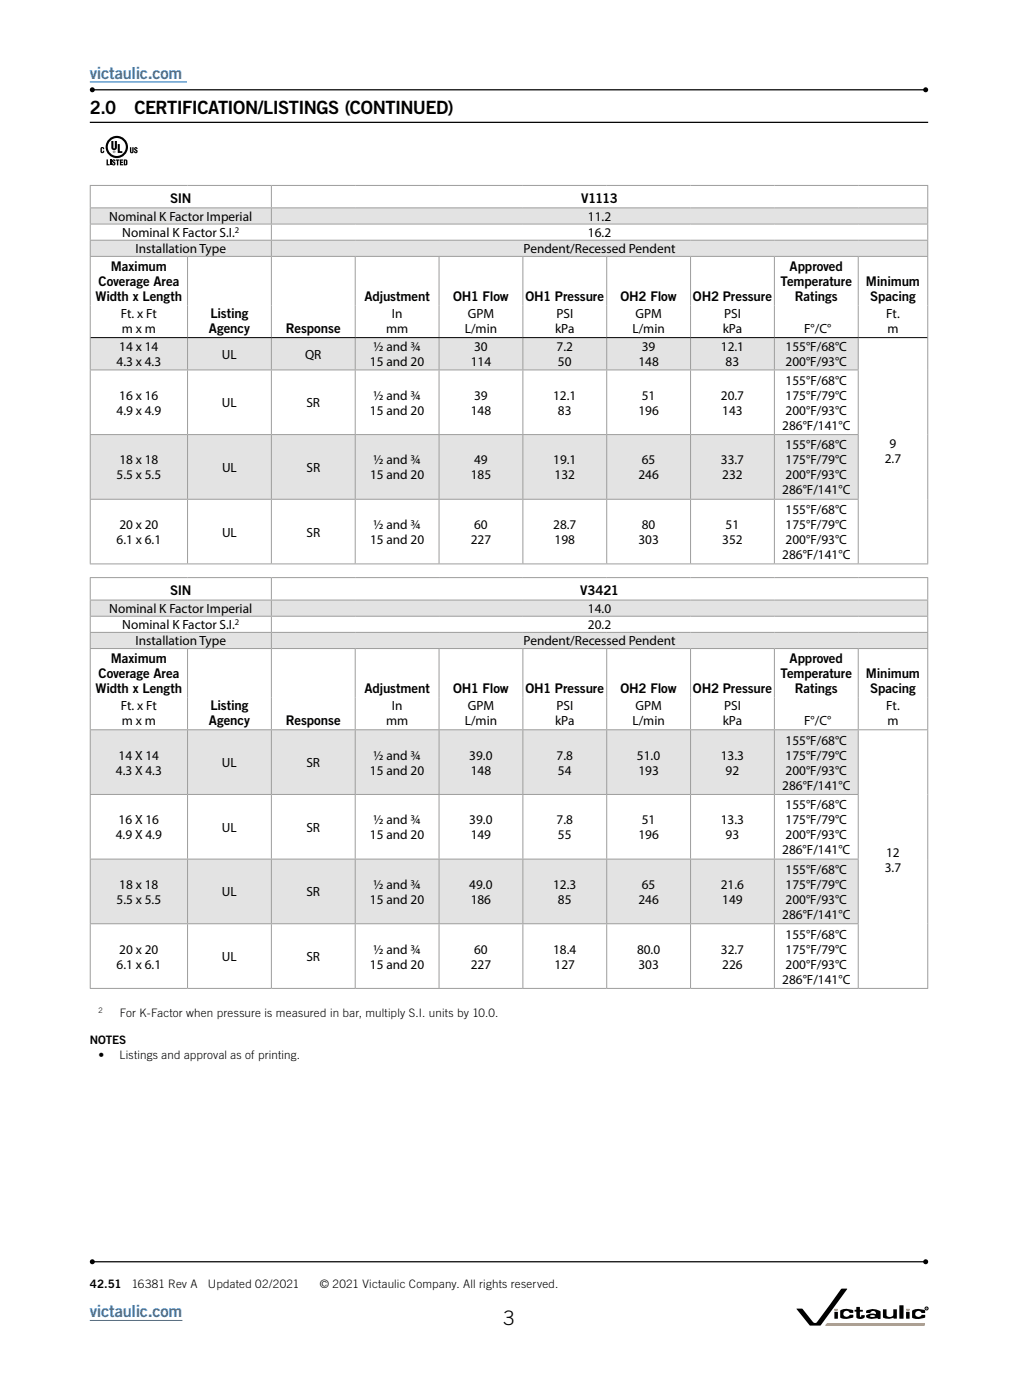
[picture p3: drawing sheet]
<svg xmlns="http://www.w3.org/2000/svg" width="216mm" height="297mm" viewBox="0 0 216 297" stroke-linecap="round" stroke-linejoin="round" font-family="sans-serif">
<path d="M19 280.1h19.7" fill="none" stroke="#1d71b8" stroke-width=".21"/>
<path d="M19 26h177.8" fill="none" stroke="#000" stroke-width=".26"/>
<g fill="#000">
<path d="M21.5 31.2a.41 .41 0 0 1 .4 0 .41 .41 0 0 1 .2 .5h-.3v-.2l-.2-.1v.8h.2v-.2h.3v.3a.45 .45 0 0 1-.8 0v-.7zM22.6 33.8h.3v1h.3v.3h-.6zM23.3 33.8h.3v1.3h-.3zM23.6 29.9h.5v1.4l.1 .2 .2-.2v-1.4h.4v1.4a.59 .59 0 0 1-.6 .5 .59 .59 0 0 1-.6-.5zM23.8 34a.38 .38 0 0 1 .4-.2 .38 .38 0 0 1 .3 .4l-.5-.1a.63 .63 0 0 1 .3 1l-.5-.2-.1-.2h.3l.1 .2 .1-.1-.4-.5zM24.6 33.8h.7v.3h-.2v1h-.3v-1h-.2zM25 30.6h.4v1.5h.5v.3h-.9zM25.4 33.8h.7v.3h-.4v.2h.4v.3h-.4v.2h.4v.3h-.7zM27.6 31.2h.2l.2 1.1v-1.1h.3v1.1a.41 .41 0 0 1-.4 .2 .41 .41 0 0 1-.3-.4zM28.5 31.4a.38 .38 0 0 1 .4-.2 .38 .38 0 0 1 .3 .4l-.5-.1a.63 .63 0 0 1 .3 1l-.5-.1-.1-.3h.3l.1 .2 .1-.1-.4-.5z"/>
<path d="M24.2 32.1l.1 .1zM24.1 32l.2 .1v.3l-.1-.2-.1 .2zM24 32.2a.24 .24 0 0 0 .4 0 .24 .24 0 0 0-.4 0zM23.9 32.2a.3 .3 0 0 1 .6 0 .3 .3 0 0 1-.6 0z"/>
<path d="M26.5 34.1v.8l.2-.3v-.5zM26.2 33.8h.4a.35 .35 0 0 1 .4 .4l-.1 .8-.7 .1z"/>
</g>
<circle cx="24.8" cy="31.2" r="2.14" fill="none" stroke="#000" stroke-width=".46"/>
<path d="M19.1 44.1h38.5v3.4h-38.5zM57.6 44.1h139.2v3.4h-139.2zM19.1 51h38.5v3.4h-38.5zM57.6 51h139.2v3.4h-139.2zM19.1 71.6h20.7v6.9h-20.7zM39.8 71.6h17.8v6.9h-17.8zM57.6 71.6h17.7v6.9h-17.7zM75.3 71.6h17.8v6.9h-17.8zM93.1 71.6h17.8v6.9h-17.8zM110.9 71.6h17.8v6.9h-17.8zM128.7 71.6h17.8v6.9h-17.8zM146.5 71.6h17.7v6.9h-17.7zM164.2 71.6h17.8v6.9h-17.8zM19.1 92.2h20.7v13.7h-20.7zM39.8 92.2h17.8v13.7h-17.8zM57.6 92.2h17.7v13.7h-17.7zM75.3 92.2h17.8v13.7h-17.8zM93.1 92.2h17.8v13.7h-17.8zM110.9 92.2h17.8v13.7h-17.8zM128.7 92.2h17.8v13.7h-17.8zM146.5 92.2h17.7v13.7h-17.7zM164.2 92.2h17.8v13.7h-17.8z" fill="#e3e3e3"/>
<g fill="none" stroke="#9d9d9c" stroke-width=".21">
<path d="M19 39.3h177.9M19.1 39.4v4.6M57.6 39.4v4.6M196.8 39.4v4.6M19 47.5h177.9M19 44.1h177.9M19 51h177.9M19 54.4h177.9M19.1 44.2v3.2M19.1 47.6v3.3M19.1 51v3.3M19.1 54.5v23.9"/>
<path d="M39.8 54.5v17M57.6 44.2v3.2M57.6 47.6v3.3M57.6 51v3.3M57.6 54.5v17M75.3 54.5v17M93.1 54.5v17M110.9 54.5v17M128.7 54.5v17M146.5 54.5v17M164.2 54.5v17M182 54.5v17"/>
<path d="M196.8 44.2v3.2M196.8 47.6v3.3M196.8 51v3.3M196.8 54.5v65M19 78.5h163.1M19.1 78.6v13.5M39.8 71.7v6.7M39.8 78.6v13.5M57.6 71.7v6.7M57.6 78.6v13.5M75.3 71.7v6.7M75.3 78.6v13.5"/>
<path d="M93.1 71.7v6.7M93.1 78.6v13.5M110.9 71.7v6.7M110.9 78.6v13.5M128.7 71.7v6.7M128.7 78.6v13.5M146.5 71.7v6.7M146.5 78.6v13.5M164.2 71.7v6.7M164.2 78.6v13.5M182 71.7v6.7M182 78.6v13.5"/>
<path d="M19 92.2h163.1M19.1 92.3v13.5M39.8 92.3v13.5M57.6 92.3v13.5M75.3 92.3v13.5M93.1 92.3v13.5M110.9 92.3v13.5M128.7 92.3v13.5M146.5 92.3v13.5M164.2 92.3v13.5M182 92.3v13.5M19 119.6h177.9"/>
<path d="M19 105.9h163.1M19.1 106v13.5M39.8 106v13.5M57.6 106v13.5M75.3 106v13.5M93.1 106v13.5M110.9 106v13.5M128.7 106v13.5M146.5 106v13.5M164.2 106v13.5M182 106v13.5"/>
</g>
<path d="M19.2 71.6h177.5" fill="none" stroke="#000" stroke-width=".21"/>
<path d="M19.1 127.3h38.5v3.4h-38.5zM57.6 127.3h139.2v3.4h-139.2zM19.1 134.2h38.5v3.4h-38.5zM57.6 134.2h139.2v3.4h-139.2zM19.1 154.8h20.7v13.7h-20.7zM39.8 154.8h17.8v13.7h-17.8zM57.6 154.8h17.7v13.7h-17.7zM75.3 154.8h17.8v13.7h-17.8zM93.1 154.8h17.8v13.7h-17.8zM110.9 154.8h17.8v13.7h-17.8zM128.7 154.8h17.8v13.7h-17.8zM146.5 154.8h17.7v13.7h-17.7zM164.2 154.8h17.8v13.7h-17.8zM19.1 182.3h20.7v13.7h-20.7zM39.8 182.3h17.8v13.7h-17.8zM57.6 182.3h17.7v13.7h-17.7zM75.3 182.3h17.8v13.7h-17.8zM93.1 182.3h17.8v13.7h-17.8zM110.9 182.3h17.8v13.7h-17.8zM128.7 182.3h17.8v13.7h-17.8zM146.5 182.3h17.7v13.7h-17.7zM164.2 182.3h17.8v13.7h-17.8z" fill="#e3e3e3"/>
<g fill="none" stroke="#9d9d9c" stroke-width=".21">
<path d="M19 130.7h177.8M19 122.5h177.8M19 127.3h177.8M19 134.2h177.8M19 137.6h177.8M19.1 122.6v4.6M19.1 127.4v3.2M19.1 130.8v3.3M19.1 134.2v3.3M19.1 137.7v17M39.8 137.7v17M57.6 122.6v4.6"/>
<path d="M57.6 127.4v3.2M57.6 130.8v3.3M57.6 134.2v3.3M57.6 137.7v17M75.3 137.7v17M93.1 137.7v17M110.9 137.7v17M128.7 137.7v17M146.5 137.7v17M164.2 137.7v17M182 137.7v17M196.8 122.6v4.6"/>
<path d="M196.8 127.4v3.2M196.8 130.8v3.3M196.8 134.2v3.3M196.8 137.7v17M19 154.8h177.8M19.1 154.9v13.5M39.8 154.9v13.5M57.6 154.9v13.5M75.3 154.9v13.5M93.1 154.9v13.5M110.9 154.9v13.5M128.7 154.9v13.5"/>
<path d="M146.5 154.9v13.5M164.2 154.9v13.5M182 154.9v13.5M196.8 154.9v54.7M19 168.5h163.1M19.1 168.6v13.6M39.8 168.6v13.6M57.6 168.6v13.6M75.3 168.6v13.6M93.1 168.6v13.6M110.9 168.6v13.6M128.7 168.6v13.6"/>
<path d="M146.5 168.6v13.6M164.2 168.6v13.6M182 168.6v13.6M19 182.3h163.1M19 196h163.1M19.1 182.3v13.6M19.1 196.1v13.5M39.8 182.3v13.6M39.8 196.1v13.5M57.6 182.3v13.6M57.6 196.1v13.5M75.3 182.3v13.6"/>
<path d="M75.3 196.1v13.5M93.1 182.3v13.6M93.1 196.1v13.5M110.9 182.3v13.6M110.9 196.1v13.5M128.7 182.3v13.6M128.7 196.1v13.5M146.5 182.3v13.6M146.5 196.1v13.5M164.2 182.3v13.6M164.2 196.1v13.5M182 182.3v13.6"/>
<path d="M182 196.1v13.5M19 209.7h177.8"/>
</g>
<path d="M19.6 19.1h176.7M19.6 267.7h176.7" fill="none" stroke="#000" stroke-width=".26"/>
<g fill="#000">
<path d="M177 278.3l.7 .1-.1 1.4-.6-.1zM178.2 278a3.1 3.1 0 0 1 2.8 0l-.1 .5h-.7l-.3-.3a.67 .67 0 0 0-.8 .1 .67 .67 0 0 0-.1 .8 .82 .82 0 0 0 1.3-.2h.6l.1 .5a3.1 3.1 0 0 1-2.8 .1zM193.5 278a3.1 3.1 0 0 1 2.7 0v.5h-.7l-.3-.3a.67 .67 0 0 0-.9 .1 .67 .67 0 0 0-.1 .8 .82 .82 0 0 0 1.3-.2h.7v.5a3.1 3.1 0 0 1-2.8 .1z"/>
<circle cx="19.6" cy="19.1" r=".53"/>
<circle cx="196.3" cy="19.1" r=".53"/>
<circle cx="19.6" cy="267.7" r=".53"/>
<circle cx="196.3" cy="267.7" r=".53"/>
</g>
<path d="M19 17.4h20.7" fill="none" stroke="#1d71b8" stroke-width=".21"/>
<path d="M177 277.7h.6l.1 .3h-.7z" fill="#ef7d00"/>
<path d="M192.2 278.3l.7 .1-.1 1.4-.6-.1z" fill="#000"/>
<path d="M192.2 277.7h.7v.3h-.7z" fill="#ef7d00"/>
<g fill="#000">
<path d="M181.6 277.3h.7l.1 .5 .6 .1v.4h-.6v1l.2 .1 .1-.4h.7a.69 .69 0 0 1-1 .8l-.8-.3v-1.2l-.4-.1 .1-.3 .3-.1zM187.3 277.8h.7v1a.74 .74 0 0 0 .6 .7 .74 .74 0 0 0 .8-.5v-1.2h.8v1.9h-.6l-.3-.1a2.19 2.19 0 0 1-2-.1zM190.8 276.9h.8v2.9l-.9-.1z"/>
<path d="M184.6 279.1l-.1 .1 .3 .2h.5l.3-.2-.3-.2zM183.7 278.1l.1-.1a2.96 2.96 0 0 1 2.9 .2v1.6h-.5l-.1-.2h-.2a2.69 2.69 0 0 1-2.2-.2l.1-.4a2.68 2.68 0 0 1 2-.3l-.1-.2a.62 .62 0 0 0-.9-.3l-.2 .3h-.9z"/>
<path d="M196.4 277.5l.2 .1zM196.4 277.4h.2l.1 .4-.2-.2-.1 .2z"/>
</g>
<circle cx="196.5" cy="277.6" r=".32" fill="none" stroke="#000" stroke-width=".21"/>
<path d="M175.4 280.7h20.7v.5h-21.1z" fill="#ef7d00"/>
<path d="M169 277.6l1.2 .1 2.2 2.8 .6 .2 .5-.6 4.8-6.6 .2-.1h1.1l-5.6 7.8h-2.3z" fill="#000"/>
<text font-size="4.2" x="106.8" y="281.1">3</text>
<g font-size="3.9">
<text x="19" y="24.2">2.0</text>
<text x="28.5" y="24.2">CERTIFICATION/LISTINGS (CONTINUED)</text>
</g>
<g font-size="3.5" fill="#1d71b8">
<text x="19" y="16.7">victaulic.com</text>
<text x="19" y="279.4">victaulic.com</text>
</g>
<g font-size="2.8">
<text x="23.2" y="46.9">Nominal K Factor Imperial</text>
<text x="36.1" y="43.1">SIN</text>
<text x="123.3" y="43.1">V1113</text>
<text x="124.7" y="46.9">11.2</text>
<text x="25.9" y="50.3">Nominal K Factor S.I.</text>
<text x="28.8" y="53.7">Installation Type</text>
<text x="111" y="53.7">Pendent/Recessed Pendent</text>
<text x="124.7" y="50.3">16.2</text>
<text x="23.5" y="57.4">Maximum</text>
<text x="167.5" y="57.4">Approved</text>
<text x="20.3" y="63.8">Width x Length</text>
<text x="20.9" y="60.6">Coverage Area</text>
<text x="77.3" y="63.8">Adjustment</text>
<text x="96.1" y="63.8">OH1 Flow</text>
<text x="111.5" y="63.8">OH1 Pressure</text>
<text x="131.6" y="63.8">OH2 Flow</text>
<text x="147" y="63.8">OH2 Pressure</text>
<text x="165.5" y="60.6">Temperature</text>
<text x="168.6" y="63.8">Ratings</text>
<text x="183.6" y="60.6">Minimum</text>
<text x="184.5" y="63.8">Spacing</text>
<text x="25.6" y="67.4">Ft. x Ft</text>
<text x="25.8" y="70.6">m x m</text>
<text x="44.3" y="70.6">Agency</text>
<text x="44.6" y="67.4">Listing</text>
<text x="60.6" y="70.6">Response</text>
<text x="81.9" y="70.6">mm</text>
<text x="83.1" y="67.4">In</text>
<text x="98.6" y="70.6">L/min</text>
<text x="99.2" y="67.4">GPM</text>
<text x="117.7" y="70.6">kPa</text>
<text x="118" y="67.4">PSI</text>
<text x="134.1" y="70.6">L/min</text>
<text x="134.8" y="67.4">GPM</text>
<text x="153.3" y="70.6">kPa</text>
<text x="153.6" y="67.4">PSI</text>
<text x="170.5" y="70.6">F°/C°</text>
<text x="187.9" y="67.4">Ft.</text>
<text x="188.2" y="70.6">m</text>
<text x="24.7" y="77.7">4.3 x 4.3</text>
<text x="25.3" y="74.5">14 x 14</text>
<text x="47.1" y="76.1">UL</text>
<text x="64.7" y="76.1">QR</text>
<text x="78.5" y="77.7">15 and 20</text>
<text x="79.2" y="74.5">1</text>
<text x="79.2" y="74.5">/</text>
<text x="79.2" y="74.5">2 and 3</text>
<text x="87.1" y="74.5">/</text>
<text x="87.1" y="74.5">4</text>
<text x="99.8" y="77.7">114</text>
<text x="100.6" y="74.5">30</text>
<text x="118" y="74.5">7.2</text>
<text x="118.3" y="77.7">50</text>
<text x="135.4" y="77.7">148</text>
<text x="136.1" y="74.5">39</text>
<text x="152.9" y="74.5">12.1</text>
<text x="153.9" y="77.7">83</text>
<text x="166.6" y="74.5">155°F/68°C</text>
<text x="166.6" y="77.7">200°F/93°C</text>
<text x="166.6" y="81.6">155°F/68°C</text>
<text x="24.7" y="88">4.9 x 4.9</text>
<text x="25.3" y="84.8">16 x 16</text>
<text x="47.1" y="86.4">UL</text>
<text x="65" y="86.4">SR</text>
<text x="78.5" y="88">15 and 20</text>
<text x="79.2" y="84.8">1</text>
<text x="79.2" y="84.8">/</text>
<text x="79.2" y="84.8">2 and 3</text>
<text x="87.1" y="84.8">/</text>
<text x="87.1" y="84.8">4</text>
<text x="99.8" y="88">148</text>
<text x="100.6" y="84.8">39</text>
<text x="117.3" y="84.8">12.1</text>
<text x="118.3" y="88">83</text>
<text x="135.4" y="88">196</text>
<text x="136.1" y="84.8">51</text>
<text x="152.9" y="84.8">20.7</text>
<text x="153.2" y="88">143</text>
<text x="166.6" y="84.8">175°F/79°C</text>
<text x="166.6" y="88">200°F/93°C</text>
<text x="165.9" y="91.2">286°F/141°C</text>
<text x="166.6" y="95.4">155°F/68°C</text>
<text x="188.7" y="95.1">9</text>
<text x="24.7" y="101.7">5.5 x 5.5</text>
<text x="25.3" y="98.5">18 x 18</text>
<text x="47.1" y="100.1">UL</text>
<text x="65" y="100.1">SR</text>
<text x="78.5" y="101.7">15 and 20</text>
<text x="79.2" y="98.5">1</text>
<text x="79.2" y="98.5">/</text>
<text x="79.2" y="98.5">2 and 3</text>
<text x="87.1" y="98.5">/</text>
<text x="87.1" y="98.5">4</text>
<text x="99.8" y="101.7">185</text>
<text x="100.6" y="98.5">49</text>
<text x="117.3" y="98.5">19.1</text>
<text x="117.6" y="101.7">132</text>
<text x="135.4" y="101.7">246</text>
<text x="136.1" y="98.5">65</text>
<text x="152.9" y="98.5">33.7</text>
<text x="153.2" y="101.7">232</text>
<text x="166.6" y="98.5">175°F/79°C</text>
<text x="166.6" y="101.7">200°F/93°C</text>
<text x="187.6" y="98.3">2.7</text>
<text x="165.9" y="104.9">286°F/141°C</text>
<text x="25.3" y="112.2">20 x 20</text>
<text x="47.1" y="113.8">UL</text>
<text x="65" y="113.8">SR</text>
<text x="79.2" y="112.3">1</text>
<text x="79.2" y="112.3">/</text>
<text x="79.2" y="112.3">2 and 3</text>
<text x="87.1" y="112.3">/</text>
<text x="87.1" y="112.3">4</text>
<text x="100.6" y="112.3">60</text>
<text x="117.3" y="112.3">28.7</text>
<text x="136.1" y="112.3">80</text>
<text x="153.9" y="112.3">51</text>
<text x="166.6" y="109.1">155°F/68°C</text>
<text x="166.6" y="112.3">175°F/79°C</text>
<text x="24.7" y="115.4">6.1 x 6.1</text>
<text x="78.5" y="115.4">15 and 20</text>
<text x="99.8" y="115.4">227</text>
<text x="117.6" y="115.4">198</text>
<text x="135.4" y="115.4">303</text>
<text x="153.2" y="115.4">352</text>
<text x="165.9" y="118.6">286°F/141°C</text>
<text x="166.6" y="115.4">200°F/93°C</text>
<text x="23.2" y="130.1">Nominal K Factor Imperial</text>
<text x="36.1" y="126.3">SIN</text>
<text x="123.1" y="126.3">V3421</text>
<text x="124.7" y="130.1">14.0</text>
<text x="25.9" y="133.5">Nominal K Factor S.I.</text>
<text x="28.8" y="136.9">Installation Type</text>
<text x="111" y="136.9">Pendent/Recessed Pendent</text>
<text x="124.7" y="133.5">20.2</text>
<text x="20.9" y="143.8">Coverage Area</text>
<text x="23.5" y="140.6">Maximum</text>
<text x="165.5" y="143.8">Temperature</text>
<text x="167.5" y="140.6">Approved</text>
<text x="183.6" y="143.8">Minimum</text>
<text x="20.3" y="147">Width x Length</text>
<text x="77.3" y="147">Adjustment</text>
<text x="96.1" y="147">OH1 Flow</text>
<text x="111.5" y="147">OH1 Pressure</text>
<text x="131.6" y="147">OH2 Flow</text>
<text x="147" y="147">OH2 Pressure</text>
<text x="168.6" y="147">Ratings</text>
<text x="184.5" y="147">Spacing</text>
<text x="25.6" y="150.6">Ft. x Ft</text>
<text x="25.8" y="153.8">m x m</text>
<text x="44.3" y="153.8">Agency</text>
<text x="44.6" y="150.6">Listing</text>
<text x="60.6" y="153.8">Response</text>
<text x="81.9" y="153.8">mm</text>
<text x="83.1" y="150.6">In</text>
<text x="98.6" y="153.8">L/min</text>
<text x="99.2" y="150.6">GPM</text>
<text x="117.7" y="153.8">kPa</text>
<text x="118" y="150.6">PSI</text>
<text x="134.1" y="153.8">L/min</text>
<text x="134.8" y="150.6">GPM</text>
<text x="153.3" y="153.8">kPa</text>
<text x="153.6" y="150.6">PSI</text>
<text x="170.5" y="153.8">F°/C°</text>
<text x="187.9" y="150.6">Ft.</text>
<text x="188.2" y="153.8">m</text>
<text x="25.2" y="161.1">14 X 14</text>
<text x="79.2" y="161.2">1</text>
<text x="79.2" y="161.2">/</text>
<text x="79.2" y="161.2">2 and 3</text>
<text x="87.1" y="161.2">/</text>
<text x="87.1" y="161.2">4</text>
<text x="99.5" y="161.2">39.0</text>
<text x="118" y="161.2">7.8</text>
<text x="135.1" y="161.2">51.0</text>
<text x="152.9" y="161.2">13.3</text>
<text x="166.6" y="158">155°F/68°C</text>
<text x="166.6" y="161.2">175°F/79°C</text>
<text x="24.6" y="164.3">4.3 X 4.3</text>
<text x="47.1" y="162.7">UL</text>
<text x="65" y="162.7">SR</text>
<text x="78.5" y="164.3">15 and 20</text>
<text x="99.8" y="164.3">148</text>
<text x="118.3" y="164.3">54</text>
<text x="135.4" y="164.3">193</text>
<text x="153.9" y="164.3">92</text>
<text x="165.9" y="167.5">286°F/141°C</text>
<text x="166.6" y="164.3">200°F/93°C</text>
<text x="166.6" y="171.7">155°F/68°C</text>
<text x="24.6" y="178">4.9 X 4.9</text>
<text x="25.1" y="174.9">16 X 16</text>
<text x="47.1" y="176.5">UL</text>
<text x="65" y="176.5">SR</text>
<text x="78.5" y="178">15 and 20</text>
<text x="79.2" y="174.9">1</text>
<text x="79.2" y="174.9">/</text>
<text x="79.2" y="174.9">2 and 3</text>
<text x="87.1" y="174.9">/</text>
<text x="87.1" y="174.9">4</text>
<text x="99.5" y="174.9">39.0</text>
<text x="99.8" y="178">149</text>
<text x="118" y="174.9">7.8</text>
<text x="118.3" y="178">55</text>
<text x="135.4" y="178">196</text>
<text x="136.1" y="174.9">51</text>
<text x="152.9" y="174.9">13.3</text>
<text x="153.9" y="178">93</text>
<text x="166.6" y="174.9">175°F/79°C</text>
<text x="166.6" y="178">200°F/93°C</text>
<text x="165.9" y="181.2">286°F/141°C</text>
<text x="166.6" y="185.4">155°F/68°C</text>
<text x="187.6" y="184.9">3.7</text>
<text x="187.9" y="181.7">12</text>
<text x="24.7" y="191.8">5.5 x 5.5</text>
<text x="25.3" y="188.6">18 x 18</text>
<text x="47.1" y="190.2">UL</text>
<text x="65" y="190.2">SR</text>
<text x="78.5" y="191.8">15 and 20</text>
<text x="79.2" y="188.6">1</text>
<text x="79.2" y="188.6">/</text>
<text x="79.2" y="188.6">2 and 3</text>
<text x="87.1" y="188.6">/</text>
<text x="87.1" y="188.6">4</text>
<text x="99.5" y="188.6">49.0</text>
<text x="99.8" y="191.8">186</text>
<text x="117.3" y="188.6">12.3</text>
<text x="118.3" y="191.8">85</text>
<text x="135.4" y="191.8">246</text>
<text x="136.1" y="188.6">65</text>
<text x="152.9" y="188.6">21.6</text>
<text x="153.2" y="191.8">149</text>
<text x="166.6" y="188.6">175°F/79°C</text>
<text x="166.6" y="191.8">200°F/93°C</text>
<text x="165.9" y="194.9">286°F/141°C</text>
<text x="25.3" y="202.3">20 x 20</text>
<text x="47.1" y="203.9">UL</text>
<text x="65" y="203.9">SR</text>
<text x="79.2" y="202.3">1</text>
<text x="79.2" y="202.3">/</text>
<text x="79.2" y="202.3">2 and 3</text>
<text x="87.1" y="202.3">/</text>
<text x="87.1" y="202.3">4</text>
<text x="100.6" y="202.3">60</text>
<text x="117.3" y="202.3">18.4</text>
<text x="135.1" y="202.3">80.0</text>
<text x="152.9" y="202.3">32.7</text>
<text x="166.6" y="199.1">155°F/68°C</text>
<text x="166.6" y="202.3">175°F/79°C</text>
<text x="24.7" y="205.5">6.1 x 6.1</text>
<text x="78.5" y="205.5">15 and 20</text>
<text x="99.8" y="205.5">227</text>
<text x="117.6" y="205.5">127</text>
<text x="135.4" y="205.5">303</text>
<text x="153.2" y="205.5">226</text>
<text x="165.9" y="208.7">286°F/141°C</text>
<text x="166.6" y="205.5">200°F/93°C</text>
</g>
<g font-size="2.5">
<text x="25.4" y="215.7">For K-Factor when pressure is measured in bar, multiply S.I. units by 10.0.</text>
<text x="19.1" y="221.4">NOTES</text>
<text x="20.9" y="224.6">•</text>
<text x="25.4" y="224.6">Listings and approval as of printing.</text>
<text x="19" y="273.2">42.51</text>
<text x="27.9" y="273.2">16381 Rev A</text>
<text x="44.1" y="273.2">Updated 02/2021</text>
<text x="67.8" y="273.2">© 2021 Victaulic Company. All rights reserved.</text>
</g>
<g font-size="1.8">
<text x="49.8" y="49.5">2</text>
<text x="49.8" y="132.7">2</text>
</g>
<text font-size="1.6" x="20.9" y="214.9">2</text>
</svg>
